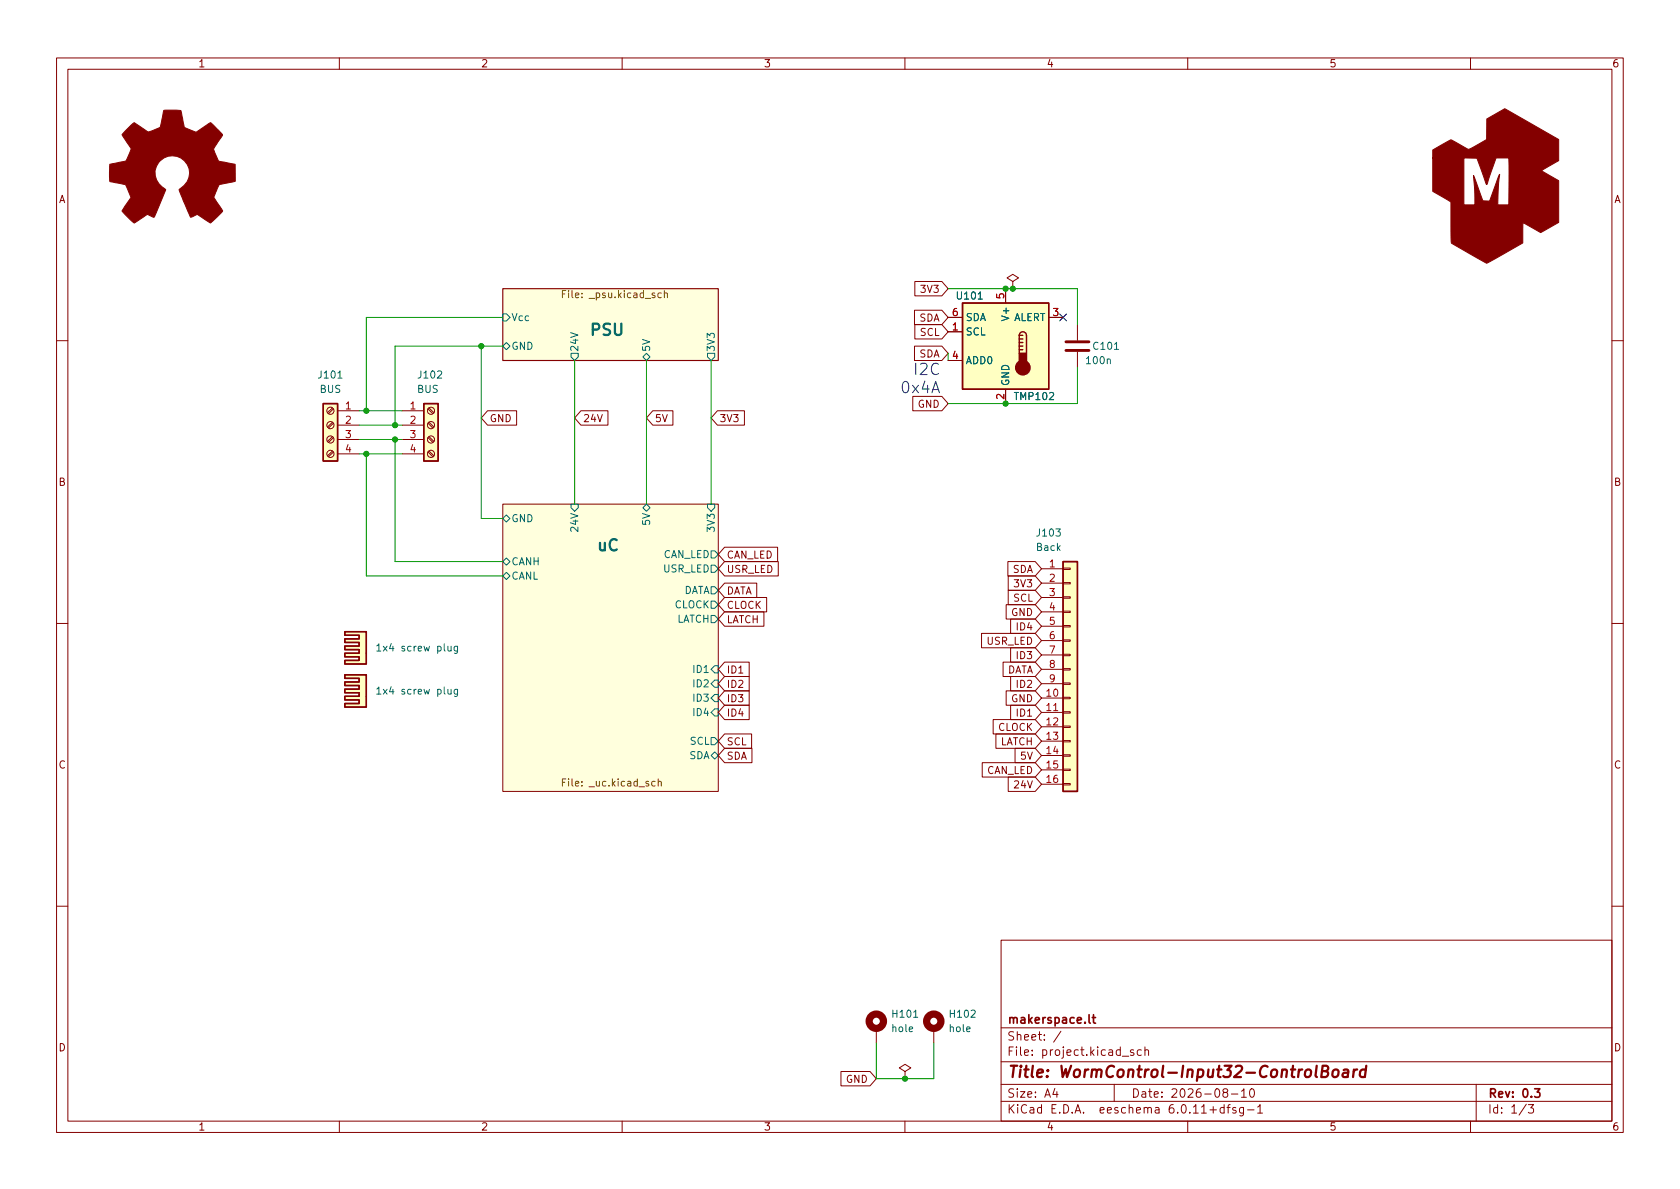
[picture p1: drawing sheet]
<svg xmlns="http://www.w3.org/2000/svg" width="297mm" height="210mm" viewBox="0 0 297 210" stroke-linecap="round" stroke-linejoin="round" font-family="sans-serif">
<g fill="none" stroke="#840000" stroke-width=".18">
<path d="M10 10.2h277v190.1h-277zM12 12.2h273v186.1h-273zM60 10.2v2M110 10.2v2M160 10.2v2M210 10.2v2M260 10.2v2M161.7 54.9h4.8l1.1 1.2-1.1 1.3h-4.8zM161.8 57.4h4.7l1.1 1.3-1.1 1.2h-4.7zM161.8 49.8h4.7l1.1 1.2-1.1 1.3h-4.7zM167.6 58.7h2.6M167.6 56.1h2.6"/>
<path d="M177.8 51v2.6M179.1 49.8l1-.7-1-.6-1 .6 1 .7v1.2M179.1 51h.1M185.4 56.1h2.6M190.5 57.4v2.8M10 60.2h2M58.8 79.8l-.9 .8M58.8 77.2l-.9 .8M58.8 74.7l-.9 .8M58.8 72.1l-.9 .9M59 79.9l-.9 .9M59 77.4l-.9 .8"/>
<path d="M59 74.8l-.9 .9M59 72.3l-.9 .8M59.7 72.6h3.8M59.7 75.2h3.8M59.7 77.7h3.8M71.1 72.6h3.8M71.1 75.2h3.8M71.1 77.7h3.8M75.7 79.9l.8 .9M75.7 77.4l.8 .8M75.7 74.8l.8 .9M75.7 72.3l.8 .8"/>
<path d="M75.8 79.8l.9 .8M75.8 77.2l.9 .8M75.8 74.7l.9 .8M75.8 72.1l.9 .9M86.2 72.6h5.1v2.6h-5.1l-1.1-1.3zM102.7 72.6h4.8v2.6h-4.8l-1.1-1.3zM115.4 72.6h3.6v2.6h-3.6l-1.1-1.3zM126.8 72.6h4.8v2.6h-4.8l-1.1-1.3zM161.4 70.1h5.1l1.1 1.3-1.1 1.2h-5.1zM161.7 61.2h4.8l1.1 1.3-1.1 1.2h-4.8zM167.6 63.7h2.6M177.8 68.8v2.6"/>
<path d="M190.5 62.2v2.8M285 60.2h2M59.7 80.3h3.8M71.1 80.3h3.8M88.9 89.1h38.1v50.8h-38.1zM128.1 96.8h9.4v2.5h-9.4l-1.1-1.3zM128.1 99.3h9.5v2.5h-9.5l-1.1-1.2zM178.2 99.3h4.8l1.1 1.3-1.1 1.2h-4.8zM10 110.2h2M128.1 119.6h4.4v2.6h-4.4l-1.1-1.3zM128.1 105.7h7.5v2.5h-7.5l-1.1-1.3zM128.1 117.1h4.4v2.5h-4.4l-1.1-1.2z"/>
<path d="M128.1 108.2h7v2.5h-7l-1.1-1.2zM128.1 103.1h5.7v2.6h-5.7l-1.1-1.3zM173.5 112h9.5l1.1 1.3-1.1 1.2h-9.5zM177.4 117.1h5.6l1.1 1.3-1.1 1.2h-5.6zM177.9 106.9h5.1l1.1 1.3-1.1 1.3h-5.1zM178.3 104.4h4.7l1.1 1.3-1.1 1.2h-4.7zM178.3 101.8h4.7l1.1 1.3-1.1 1.3h-4.7zM178.7 119.6h4.3l1.1 1.3-1.1 1.3h-4.3zM178.7 114.5h4.3l1.1 1.3-1.1 1.3h-4.3zM178.7 109.5h4.3l1.1 1.2-1.1 1.3h-4.3zM184.1 100.6h3.9M184.1 103.1h3.9"/>
<path d="M184.1 105.7h3.9M184.1 108.2h3.9M184.1 110.7h3.9M184.1 113.3h3.9M184.1 115.8h3.9M184.1 118.4h3.9M188 118.2h1.2v.3h-1.2zM188 115.7h1.2v.2h-1.2zM188 113.2h1.2v.2h-1.2zM188 110.6h1.2v.3h-1.2zM188 108.1h1.2v.2h-1.2zM188 105.5h1.2v.3h-1.2z"/>
<path d="M188 103h1.2v.2h-1.2zM188 100.5h1.2v.2h-1.2zM285 110.2h2M128.1 124.7h4.4v2.5h-4.4l-1.1-1.2zM128.1 132.3h4.8v2.6h-4.8l-1.1-1.3zM128.1 129.8h4.8v2.5h-4.8l-1.1-1.2zM128.1 122.2h4.4v2.5h-4.4l-1.1-1.3zM173.7 134.9h9.3l1.1 1.2-1.1 1.3h-9.3zM175.6 127.2h7.4l1.1 1.3-1.1 1.3h-7.4zM176.1 129.8h6.9l1.1 1.3-1.1 1.2h-6.9zM177.9 122.2h5.1l1.1 1.2-1.1 1.3h-5.1zM178.3 137.4h4.7l1.1 1.3-1.1 1.2h-4.7z"/>
<path d="M178.7 124.7h4.3l1.1 1.3-1.1 1.2h-4.3zM179.5 132.3h3.5l1.1 1.3-1.1 1.3h-3.5zM184.1 123.4h3.9M184.1 126h3.9M184.1 128.5h3.9M184.1 131.1h3.9M184.1 133.6h3.9M184.1 136.1h3.9M184.1 138.7h3.9M184.1 120.9h3.9M188 138.6h1.2v.2h-1.2zM188 136h1.2v.3h-1.2z"/>
<path d="M188 133.5h1.2v.2h-1.2zM188 130.9h1.2v.3h-1.2zM188 128.4h1.2v.2h-1.2zM188 125.9h1.2v.2h-1.2zM188 123.3h1.2v.3h-1.2zM188 120.8h1.2v.2h-1.2zM10 160.2h2M177 166.3h108v32h-108zM285 160.2h2M60 198.3v2M110 198.3v2M148.7 189.5h5.1l1.1 1.2-1.1 1.3h-5.1z"/>
<path d="M154.9 181.9v2.5M160 198.3v2M160 189.5l1-.7-1-.6-1 .6 1 .7v1.2M160 190.7h.1M165.1 181.9v2.5M177 194.8h108M177 191.8h108M177 187.8h108M177 181.8h108M182.5 186.5v.1M182.5 185.7v.1M184.6 183.8v.1"/>
<path d="M184.6 183v.1M187.6 182.4l-1.3 1.9M197 191.8v3M201.8 185.7l-.4-.1-.3 .3v.4l.1 .3h.6M202.4 185.8l.2-.2 .4 .1 .1 .9M202.4 185.1v1.5M204.3 195.9h.6v.9M204.9 196.2l-.5 .1a.29 .29 0 0 0-.2 .2 .29 .29 0 0 0 .2 .3h.5M210 198.3v2M217.7 193.5h1.2M219.5 193l.4-.5v1.5M219.5 194h.9"/>
<path d="M220.6 196.3h1.1M221.1 192.7l.2-.2a.81 .81 0 0 1 .6 .7 .81 .81 0 0 1-.3 .8h-.2a.81 .81 0 0 1-.3-1.3zM222.4 195.8l.4-.5v1.5M222.4 196.8h.8M260 198.3v2M261 191.8v6.5M270.2 195.3h1l-.6 .6 .5 .1v.7l-.2 .1h-.5l-.2-.1"/>
<circle cx="58.4" cy="77.7" r=".63"/>
<circle cx="58.4" cy="72.6" r=".63"/>
<circle cx="58.4" cy="75.2" r=".63"/>
<circle cx="76.2" cy="77.7" r=".63"/>
<circle cx="76.2" cy="75.2" r=".63"/>
<circle cx="76.2" cy="72.6" r=".63"/>
<circle cx="58.4" cy="80.3" r=".63"/>
<circle cx="76.2" cy="80.3" r=".63"/>
</g>
<path d="M235.8 189.3a.52 .52 0 0 1 .5-.2 .52 .52 0 0 1 .4 .4l-.1 .6a.55 .55 0 0 1-.5 .4 .55 .55 0 0 1-.5-.4zM237.6 189.2l.2-.1 .5 .1v1.3M238.4 189.6l-.7 .1a.4 .4 0 0 0-.3 .3 .4 .4 0 0 0 .2 .5l.7-.1M239.4 189.1l-.2 1.4M240 189.1l-.4 .1-.3 .3M241.5 189.2a.66 .66 0 0 0-1 .3l-.1 .6 .2 .3 .2 .1 .5-.1M241.6 188.5l-.3 2" fill="none" stroke="#840000" stroke-width=".4"/>
<path d="M192.6 179.4v1.3l.2 .2M193.1 179.9h.6M193.3 179.4v1.3l.4 .2" fill="none" stroke="#840000" stroke-width=".3"/>
<g fill="#ffd" stroke="#ffd" stroke-width=".18">
<path d="M88.9 51h38.1v12.7h-38.1z"/>
<path d="M88.9 89.1h38.1v50.8h-38.1z"/>
</g>
<path d="M88.9 51h38.1v12.7h-38.1z" fill="none" stroke="#840000" stroke-width=".2"/>
<g fill="none" stroke="#006464" stroke-width=".18">
<path d="M88.9 55.5h.6l.7 .6-.7 .7h-.6zM173 52.9h.7M59.8 66.9h.7M77.4 65.7l.5-.1 .2 .4-.8 .9h.8M88.9 61.2l.6-.6 .7 .6-.7 .6zM101 62.5h1.2v.6l-.6 .6-.6-.6zM113.7 63.1l.6-.6 .6 .6-.6 .6zM125.1 62.5h1.3v.6l-.7 .6-.6-.6zM195.8 63.6l.2-.1h.3v.8M197.1 61.8h.7M88.9 91.7l.6-.6 .7 .6-.7 .6zM88.9 99.3l.6-.6 .7 .6-.7 .6z"/>
<path d="M101 89.1h1.2v.7l-.6 .6-.6-.6zM113.7 89.8l.6-.7 .6 .7-.6 .6zM125.1 89.1h1.3v.7l-.7 .6-.6-.6zM125.7 97.4h.7l.6 .6-.6 .7h-.7zM125.7 99.9h.7l.6 .7-.6 .6h-.7zM186.7 93.5h.8l-.4 .5 .3 .1v.6l-.2 .1-.5-.1M88.9 101.8l.6-.6 .7 .6-.7 .7zM125.7 103.8h.7l.6 .6-.6 .6h-.7zM125.7 106.3h.7l.6 .6-.6 .7h-.7zM125.7 108.8h.7l.6 .7-.6 .6h-.7zM126.4 117.7h.6v1.3h-.6l-.7-.6zM125.7 133.6l.7-.6 .6 .6-.6 .6z"/>
<path d="M125.7 130.4h.7l.6 .7-.6 .6h-.7zM126.4 125.3h.6v1.3h-.6l-.7-.6zM126.4 122.8h.6v1.3h-.6l-.7-.7zM126.4 120.3h.6v1.2h-.6l-.7-.6zM161.6 179.9h.7M171.7 178.7l.5-.1 .2 .4-.7 .9h.7"/>
</g>
<path d="M102.9 52.5v.1M102.9 51.9v.1M117.5 51.9l.1-.1 .3 .1 .1 .7M117.5 51.4v1.2M102.9 138.9v.1M102.9 138.2v.1M116.4 138.3l.2-.1h.3v.8M116.4 137.7v1.3" fill="none" stroke="#725600" stroke-width=".18"/>
<g fill="#ffffc2" stroke="#ffffc2" stroke-width=".18">
<path d="M74.9 71.4h2.6v10.1h-2.6z"/>
<path d="M61 123.1h2.5v-.6l1.3 .6v1.9h-3.8v-.6h2.5v-.6h-2.5z"/>
<path d="M61 119.3h3.8v3.8l-1.3-.6h-2.5v-.6h2.5v-.7h-2.5v-.6h2.5v-.6h-2.5z"/>
<path d="M61 115.5h2.5v-.6l1.3 .6v1.9h-3.8v-.6h2.5v-.7h-2.5z"/>
<path d="M61 111.7h3.8v3.8l-1.3-.6h-2.5v-.7h2.5v-.6h-2.5v-.6h2.5v-.7h-2.5z"/>
<path d="M57.1 71.4h2.6v10.1h-2.6z"/>
<path d="M170.2 53.6h15.2v15.2h-15.2z"/>
<path d="M188 99.3h2.5v40.6h-2.5z"/>
</g>
<g fill="none" stroke="#840000" stroke-width=".25">
<path d="M170.2 53.6h15.2v15.2h-15.2zM180.2 59.3a.64 .64 0 0 1 .6-.6 .64 .64 0 0 1 .7 .6v3.2M180.2 59.9h.6M180.2 59.3v3.2M180.2 59.3h.6M57.1 71.4h2.6v10.1h-2.6zM74.9 71.4h2.6v10.1h-2.6zM180.2 61.8h.6M180.2 61.2h.6M180.2 60.6h.6M188 99.3h2.5v40.6h-2.5zM61 119.3h3.8v5.7h-3.8v-.6h2.5v-.6h-2.5v-.7h2.5v-.6h-2.5v-.6h2.5v-.7h-2.5v-.6h2.5v-.6h-2.5z"/>
<path d="M61 111.7h3.8v5.7h-3.8v-.6h2.5v-.7h-2.5v-.6h2.5v-.6h-2.5v-.7h2.5v-.6h-2.5v-.6h2.5v-.7h-2.5z"/>
</g>
<g fill="#840000" stroke="#840000" stroke-width=".18">
<path d="M22.6 22.7l1.1-1 2.4 1.6a4.7 4.7 0 0 0 2.2-.8l.7-3h2.9a.92 .92 0 0 1 .3 1l.4 2 2.1 .9 2.4-1.7a.97 .97 0 0 1 .8 .6l1.4 1.6-1.5 2.3v.2l.2 .6 .6 1.5 3 .6v2.9l-2.8 .6-1 2.3 1.6 2.4-1.5 1.6a.81 .81 0 0 1-.8 .5l-2.2-1.5-1.2 .5-2.1-4.9a3.1 3.1 0 0 0 1.8-3.4 3.1 3.1 0 0 0-2.9-2.5 3.1 3.1 0 0 0-3 2.4 3.1 3.1 0 0 0 1.7 3.4l.1 .1-2 4.9-1.1-.4a3.5 3.5 0 0 0-1.7 .9l-.8 .5-2.1-2a.93 .93 0 0 1 .4-.9l1.2-1.6-.9-2.1a3.7 3.7 0 0 0-1.9-.5l-1-.3v-2.8a.87 .87 0 0 1 .9-.3l2-.5 .6-1.3a.82 .82 0 0 0 0-1.2l-1.3-2.1z"/>
<path d="M253.3 26.5l3.2-1.8 2.4 1.3a1.06 1.06 0 0 0 1.6 0l2.3-1.3 .1-3.7 3.2-1.8 9.5 5.5v3.7l-3.1 1.8 3.1 1.7v7.4l-3.2 1.8-3.1-1.7-.1 3.6-6.3 3.6-6.3-3.6-.1-7.3-3.2-1.9v-5.9h5.5v8.3h2l-.3-5.2 1.7 4.5 1.2 .1 1.7-4.8-.3 5.4h2v-8.3h-2.3l-1.6 4.7-1.8-4.6-7.8-.1z"/>
</g>
<g fill="#840000" stroke="#840000" stroke-width=".25">
<path d="M180.2 62.5h1.3v1.9h-1.3z"/>
<circle cx="180.8" cy="65" r="1.27"/>
</g>
<path d="M188.5 62h4M188.5 60.4h4" fill="none" stroke="#840000" stroke-width=".51"/>
<g fill="none" stroke="#840000" stroke-width="1.3">
<circle cx="154.9" cy="180.6" r="1.27"/>
<circle cx="165.1" cy="180.6" r="1.27"/>
</g>
<path d="M186.3 125.7h.7" fill="none" stroke="#a90000" stroke-width=".18"/>
<g fill="none" stroke="#009600" stroke-width=".18">
<path d="M88.9 56.1h-24.1v16.5M167.6 51h22.9v6.4M63.5 72.6h7.6M63.5 75.2h7.6M63.5 77.7h7.6M69.8 77.7v21.6h19.1M85.1 61.2v30.5h3.8M88.9 61.2h-19.1v14M101.6 63.7v25.4M114.3 63.7v25.4M125.7 63.7v25.4M167.6 62.5v1.2"/>
<path d="M190.5 65v6.4h-22.9M63.5 80.3h7.6M64.8 80.3v21.5h24.1M154.9 184.4v6.3h10.2v-6.3"/>
</g>
<path d="M187.4 55.5l1.2 1.2M188.6 55.5l-1.2 1.2" fill="none" stroke="#000084" stroke-width=".18"/>
<g fill="#009600" stroke="#009600" stroke-width=".18">
<circle cx="69.8" cy="77.7" r=".46"/>
<circle cx="64.8" cy="80.3" r=".46"/>
<circle cx="69.8" cy="75.2" r=".46"/>
<circle cx="64.8" cy="72.6" r=".46"/>
<circle cx="179.1" cy="51" r=".46"/>
<circle cx="177.8" cy="71.4" r=".46"/>
<circle cx="177.8" cy="51" r=".46"/>
<circle cx="160" cy="190.7" r=".46"/>
<circle cx="85.1" cy="61.2" r=".46"/>
</g>
<g font-size="2.8" fill="#006464">
<text x="104.1" y="59.9">PSU</text>
<text x="105.4" y="98">uC</text>
</g>
<g font-size="2.8" fill="#0000c2">
<text x="159.1" y="69.5">0x4A</text>
<text x="161.4" y="66.3">I2C</text>
</g>
<g font-size="2.8" fill="#840000">
<text x="178" y="191.2">Title:</text>
<text x="187.3" y="191.2">WormControl-Input32-ControlBoard</text>
</g>
<g font-size="2.1" fill="#840000">
<text x="178" y="184.5">Sheet:</text>
<text x="178" y="181.5">makerspace.lt</text>
<text x="178" y="187.2">File:</text>
<text x="184.4" y="187.2">project.kicad_sch</text>
<text x="178" y="197.4">KiCad</text>
<text x="178" y="194.6">Size:</text>
<text x="184.7" y="194.6">A4</text>
<text x="185.7" y="197.4">E.D.A.</text>
<text x="194.6" y="197.4">eeschema</text>
<text x="200" y="194.6">Date:</text>
<text x="207" y="197.4">6.0.11+dfsg-1</text>
<text x="207" y="194.6">2026-08-10</text>
<text x="263" y="194.6">Rev:</text>
<text x="263" y="197.4">Id:</text>
<text x="267.1" y="197.4">1/3</text>
<text x="269.1" y="194.6">0.3</text>
</g>
<g font-size="1.8" fill="#840000">
<text x="35" y="12.3">1</text>
<text x="85" y="12.3">2</text>
<text x="135" y="12.3">3</text>
<text x="185" y="12.3">4</text>
<text x="235" y="12.3">5</text>
<text x="285" y="12.3">6</text>
<text x="10.4" y="36.3">A</text>
<text x="285.4" y="36.3">A</text>
<text x="162.6" y="52.2">3V3</text>
<text x="162.5" y="57.2">SDA</text>
<text x="162.6" y="59.8">SCL</text>
<text x="162.5" y="63.6">SDA</text>
<text x="86.5" y="75">GND</text>
<text x="103" y="75">24V</text>
<text x="115.7" y="75">5V</text>
<text x="127.2" y="75">3V3</text>
<text x="162.2" y="72.5">GND</text>
<text x="10.3" y="86.3">B</text>
<text x="285.3" y="86.3">B</text>
<text x="128.4" y="99.2">CAN_LED</text>
<text x="128.4" y="101.7">USR_LED</text>
<text x="179" y="101.7">SDA</text>
<text x="128.4" y="105.5">DATA</text>
<text x="179.1" y="106.8">SCL</text>
<text x="179.1" y="104.2">3V3</text>
<text x="128.4" y="108">CLOCK</text>
<text x="128.4" y="110.6">LATCH</text>
<text x="178.7" y="109.3">GND</text>
<text x="179.5" y="111.9">ID4</text>
<text x="128.4" y="119.5">ID1</text>
<text x="174.3" y="114.4">USR_LED</text>
<text x="178.2" y="119.5">DATA</text>
<text x="179.5" y="116.9">ID3</text>
<text x="128.4" y="122">ID2</text>
<text x="128.4" y="124.6">ID3</text>
<text x="178.7" y="124.6">GND</text>
<text x="179.5" y="122">ID2</text>
<text x="128.4" y="127.1">ID4</text>
<text x="176.4" y="129.6">CLOCK</text>
<text x="179.5" y="127.1">ID1</text>
<text x="10.3" y="136.3">C</text>
<text x="128.4" y="134.7">SDA</text>
<text x="128.4" y="132.2">SCL</text>
<text x="174.5" y="137.3">CAN_LED</text>
<text x="176.9" y="132.2">LATCH</text>
<text x="180.3" y="134.7">5V</text>
<text x="285.3" y="136.3">C</text>
<text x="179.1" y="139.8">24V</text>
<text x="10.3" y="186.3">D</text>
<text x="149.5" y="191.9">GND</text>
<text x="285.3" y="186.3">D</text>
<text x="35" y="200.3">1</text>
<text x="85" y="200.3">2</text>
<text x="135" y="200.3">3</text>
<text x="185" y="200.3">4</text>
<text x="235" y="200.3">5</text>
<text x="285" y="200.3">6</text>
</g>
<g font-size="1.8" fill="#725600">
<text x="99.1" y="53.1">File:</text>
<text x="104.2" y="53.1">_psu.kicad_sch</text>
<text x="99.1" y="139.5">File:</text>
<text x="104.2" y="139.5">_uc.kicad_sch</text>
</g>
<g font-size="1.8" fill="#006464">
<text x="168.9" y="53.3">U101</text>
<text x="90.4" y="57.2">Vcc</text>
<text x="170.7" y="59.7">SCL</text>
<text x="170.7" y="57.2">SDA</text>
<text x="178.8" y="56.9" transform="rotate(-90 178.8 56.9)">V+</text>
<text x="179.3" y="57.2">ALERT</text>
<text x="90.4" y="62.2">GND</text>
<text x="102.6" y="62.3" transform="rotate(-90 102.6 62.3)">24V</text>
<text x="115.3" y="62.3" transform="rotate(-90 115.3 62.3)">5V</text>
<text x="126.8" y="62.3" transform="rotate(-90 126.8 62.3)">3V3</text>
<text x="170.7" y="64.8">ADD0</text>
<text x="191.8" y="64.8">100n</text>
<text x="193" y="62.2">C101</text>
<text x="56" y="67.3">J101</text>
<text x="56.4" y="69.9">BUS</text>
<text x="73.7" y="67.3">J102</text>
<text x="73.7" y="69.9">BUS</text>
<text x="178.8" y="68.3" transform="rotate(-90 178.8 68.3)">GND</text>
<text x="179.1" y="71.1">TMP102</text>
<text x="90.4" y="92.7">GND</text>
<text x="102.6" y="94.3" transform="rotate(-90 102.6 94.3)">24V</text>
<text x="115.3" y="93.1" transform="rotate(-90 115.3 93.1)">5V</text>
<text x="126.8" y="94.3" transform="rotate(-90 126.8 94.3)">3V3</text>
<text x="183" y="95.3">J103</text>
<text x="90.4" y="100.3">CANH</text>
<text x="117.2" y="101.6">USR_LED</text>
<text x="117.3" y="99.1">CAN_LED</text>
<text x="183.1" y="97.8">Back</text>
<text x="90.4" y="102.9">CANL</text>
<text x="119.2" y="108">CLOCK</text>
<text x="121" y="105.4">DATA</text>
<text x="119.7" y="110.5">LATCH</text>
<text x="66.3" y="115.6">1x4</text>
<text x="70.9" y="115.6">screw</text>
<text x="77.3" y="115.6">plug</text>
<text x="122.3" y="119.4">ID1</text>
<text x="66.3" y="123.2">1x4</text>
<text x="70.9" y="123.2">screw</text>
<text x="77.3" y="123.2">plug</text>
<text x="122.3" y="124.5">ID3</text>
<text x="122.3" y="121.9">ID2</text>
<text x="122.3" y="127">ID4</text>
<text x="121.8" y="134.6">SDA</text>
<text x="121.9" y="132.1">SCL</text>
<text x="157.5" y="180.3">H101</text>
<text x="157.5" y="182.9">hole</text>
<text x="167.6" y="180.3">H102</text>
<text x="167.6" y="182.9">hole</text>
</g>
<g font-size="1.8" fill="#a90000">
<text x="177.5" y="53" transform="rotate(-90 177.5 53)">5</text>
<text x="168.2" y="58.4">1</text>
<text x="168.2" y="55.9">6</text>
<text x="186" y="55.9">3</text>
<text x="168.2" y="63.5">4</text>
<text x="177.5" y="70.8" transform="rotate(-90 177.5 70.8)">2</text>
<text x="60.9" y="72.4">1</text>
<text x="60.9" y="74.9">2</text>
<text x="60.9" y="77.5">3</text>
<text x="72.3" y="72.4">1</text>
<text x="72.3" y="74.9">2</text>
<text x="72.3" y="77.5">3</text>
<text x="60.9" y="80">4</text>
<text x="72.3" y="80">4</text>
<text x="185.4" y="100.3">1</text>
<text x="185.4" y="102.9">2</text>
<text x="185.4" y="105.4">3</text>
<text x="185.4" y="107.9">4</text>
<text x="185.4" y="110.5">5</text>
<text x="185.4" y="113">6</text>
<text x="185.4" y="115.6">7</text>
<text x="185.4" y="118.1">8</text>
<text x="184.8" y="123.2">10</text>
<text x="184.8" y="125.7">11</text>
<text x="185.4" y="120.6">9</text>
<text x="184.8" y="128.3">12</text>
<text x="184.8" y="130.8">13</text>
<text x="184.8" y="133.3">14</text>
<text x="184.8" y="135.9">15</text>
<text x="184.8" y="138.4">16</text>
</g>
</svg>
